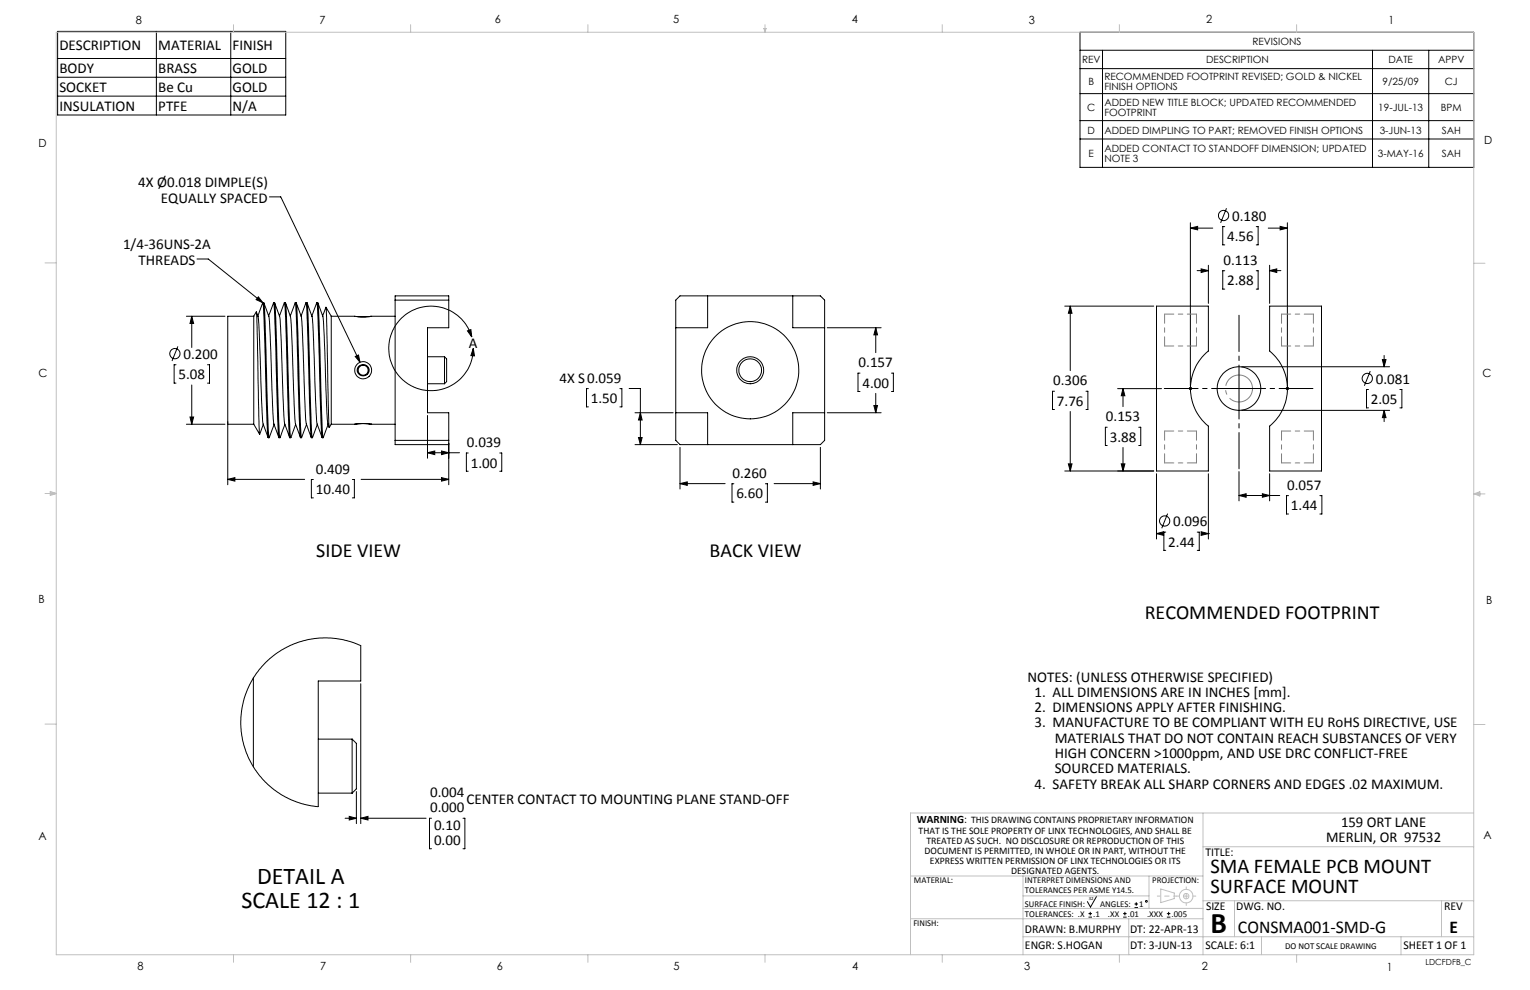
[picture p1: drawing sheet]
<svg xmlns="http://www.w3.org/2000/svg" width="432mm" height="279mm" viewBox="0 0 432 279" stroke-linecap="round" stroke-linejoin="round" font-family="sans-serif">
<g fill="none" stroke="#000" stroke-width=".28">
<path d="M16.3 8.9h64.3v23.6h-64.3zM16.3 16.5h64.3M44.1 8.9v23.6M65.1 8.9v23.6M304.8 9.1h111.1v38.1h-111.1zM304.8 14.2h111.1M304.8 19.4h111.1M311.1 14.2v33M387.3 14.2v33M403.2 14.2v33M16.3 21.8h64.3M16.3 27.1h64.3"/>
<path d="M304.8 26.4h111.1M304.8 34h111.1M304.8 39.2h111.1M76.1 55.6h3.1l22.4 46.6M346.1 58.8l-1.6 4.1M55.6 73.1h3.2l15.4 12.3M336 62.9v46M336 64.4h6.3M336 64.4l2-.5v1zM337.9 76.4h3.1M339 75.9l2 .5-2 .5zM341 74.9v10.7"/>
<path d="M345.7 64h-.6v5.1h.6M345.7 76.4h-.6v5.2h.6M354.5 76.4h.6v5.2h-.6M354.5 64h.6v5.1h-.6M357.9 64.4h5.4M358.3 74.9v10.7M358.3 76.4h3.2M358.3 76.4l2-.5v1zM361.3 63.9l2 .5-2 .5zM363.3 62.9v46M50.2 97.8l-1.7 4.1M52.6 89.3h10.9"/>
<path d="M54.1 89.3v8.8M54.1 89.3l.5 2h-1zM71.6 89.3v30.4M71.6 89.3h-7.3v30.4h7.3M72.3 88l-.7 1.3M72.4 88.1a13 13 0 0 1 .8 5.6l.9 25.2 1.6 4.6M72.4 88.1l.9 34.5M72.8 89.2l1.4-3.8 .3 4.3 .9 29.6 .1 3.4 .1 .7 .4 .1M72.9 83.8l1.3 1.6-1.9-.8zM74.2 85.4h.2l.1 .4 .2 1.9 .8 28.9 .5 6.9M74.5 85.5l1.4 3.8 .2 1.5 1.1 28.5 1.5 4.2M75.8 89.2l1.4-3.8 .4 7 .8 25.6 .3 5.5"/>
<path d="M77.2 85.4l.3 .1 .1 .8 .2 3.4 .9 29.6 .4 4.2M77.5 85.5l1.6 4.6 1.1 28.8 1.5 4.6M78.9 89.2l1.4-3.8 .3 4.3 .8 26.9 .4 6.9M80.3 85.4h.2l.1 .4 .2 1.9 .9 30.3 .4 5.5M80.6 85.5a18.5 18.5 0 0 1 1.7 9.5l.9 23.2 .2 1.5 1.4 3.8M81.9 89.2l1.4-3.8 .4 7 .8 25.6 .3 5.5M83.3 85.4l.3 .1 .2 1.4 .9 29.7 .4 6.9M83.6 85.5l1.5 4.1 1.2 28.6 .1 1.4 1.4 3.9M85 89.2l1.4-3.8 .3 5.5 .9 30.4 .2 1.9 .1 .3h.3M86.4 85.4l.3 .1 .2 3.1 .9 30.7 .4 4.2M86.7 85.5l1.5 4.6 1.2 28.8 1.5 4.6M88 89.2l1.4-3.8 .3 4.3 .9 29.6 .3 4.2h.3l1.4-3.7"/>
<path d="M89.4 85.4h.3l.1 .4 .1 1.9 .9 28.9 .4 6.9M89.7 85.5l1.4 3.8 .2 1.5 .9 24.5a13 13 0 0 0 .7 5.4M92 86.7l-.9 2.5M93.5 89.3l-1.5-2.6 .9 34M93.5 89.3v30.4M93.5 89.3l10.7 .1M104.6 89.3l-.4 .1M104.7 89.3h-4.1M111.5 89.3l-7.3 .1M111.5 84.7h15.1M131.9 93.4l1-.4 .2 2.1zM133.1 95.1a11.9 11.9 0 0 0-19.1-6 11.9 11.9 0 0 0 2.6 20 11.9 11.9 0 0 0 17-10.7"/>
<path d="M133.6 98.4l.3 2h-1zM190.7 84.7l1.2-1.2h39.6l1.2 1.2v39.6l-1.2 1.2h-39.6l-1.2-1.2zM199.7 83.5v9h-9M223.7 83.5v9h9M233.5 92.5h15.2M247.2 92.5v7M247.2 92.5l.4 2h-1zM300.5 86.4h25.1M302 86.4v18.2M302 86.4l.5 2h-1zM326.4 86.4h14.6v12.7a13.7 13.7 0 0 0 0 21.2v12.6h-14.6zM358.3 86.4h14.7v46.5h-14.7v-12.6a13.7 13.7 0 0 0 0-21.2z"/>
<path d="M49.7 102.9h-.6v5.2h.6M52.6 119.7h10.9M53.6 117.7h1l-.5 2zM54.1 108.7v11M58.6 102.9h.5v5.2h-.5M64.3 119v17.8M71.6 119.7l1.7 2.9M74.3 119.8l-1 2.8M77.4 119.8l-1.4 3.7M80.4 119.8l-1.3 3.7M83.4 119.8l-1.3 3.7M86.5 119.8l-1.4 3.7"/>
<path d="M89.5 119.8l-1.3 3.7M93.5 119.7h6.6M93.5 119.7l-.6 1M100.1 119.7l1.7-.1 3.1 .1M100.1 119.7l2.1-.2 2.7 .2M100.3 100.6l.9-.4 .4 2zM104.9 119.7h6.6M120.6 117.3v12M120.7 108.3h4.7M120.7 100.7h4.7M125.4 100.7v7.6M125.4 100.7l.6 .6v6.4l-.6 .6"/>
<path d="M166.1 109.7h-.6v5.1h.6M174.9 109.7h.6v5.1h-.6M177.6 109.6h3.1v15.9M179.2 116.5h10.8M180.7 116.5l.5 2h-1zM190.7 116.5h9v9M232.7 116.5h-9v9M233.5 116.5h15.2M242.7 105.3h-.6v5.2h.6M246.6 114.4h1l-.4 2.1zM247.2 111v5.5M251.6 105.3h.5v5.2h-.5"/>
<path d="M297.6 110.4h-.6v5.2h.6M302 116.1v16.8M306.5 110.4h.5v5.2h-.5M315.4 109.7h12.4M316.9 109.7v5.1M316.9 109.7l.6 2h-1.1zM350.4 103.5h41.8M350.4 115.8h41.8M386.2 109.9h-.5v5.2h.5M386.7 104.7l-1.6 4.2M390.1 101.5h1.1l-.6 2zM390.6 115.8l.6 2.1h-1.1z"/>
<path d="M390.6 100.3v3.2M390.6 115.8v3.2M395.1 109.9h.5v5.2h-.5M64.3 135.3h21.7M64.3 135.3l2-.5v1zM78.7 123.5h.3M81.8 123.5h.3M84.8 123.5h.3M88.4 135.3h-.5v5.2h.5M99.4 135.3h.6v5.2h-.6M101.9 135.3h24.7M111.5 124.3h15.1"/>
<path d="M120.6 127.8h9.1M120.6 127.8l2.1-.5v1zM124.6 134.8l2 .5-2 .5zM124.6 127.3l2 .5-2 .5zM126.6 125.5h-15.1v-42h15.1v9h-5.9v24h5.9v20.3M132.2 127.8h-.6v5.2h.6M141 127.8h.6v5.2h-.6M179.2 125.5h12M180.2 123.5h1l-.5 2zM191.9 126.3v11.7M191.9 136.5h12.7M191.9 136.5l2.1-.5v1z"/>
<path d="M207.1 136.5h-.5v5.2h.5M216 136.5h.6v5.2h-.6M218.5 136.5h13M229.5 136l2 .5-2 .5zM231.5 126.3v11.7M301.5 130.9h1l-.5 2zM312.5 120.6h-.5v5.1h.5M316.4 130.9h1.1l-.6 2zM316.9 126.3v6.6M321.4 120.6h.5v5.1h-.5M325.6 132.9h-25.1M326.4 133.7v18.4"/>
<path d="M341 133.7v18.4M349.7 139.8h11.5M349.7 133.1v8.3M349.7 139.8l2-.5v1zM356.3 139.3l2 .5-2 .5zM358.3 133.7v7.7M363.6 139.9h-.5v5.2h.5M372.5 139.9h.6v5.2h-.6M326.4 150.6l2-.5v1zM326.4 150.6h.1M329 150.2h-.5v5.1h.5M329.5 145l-1.6 4.1"/>
<path d="M337.9 150.2h.6v5.1h-.6M339 150.1l2 .5-2 .5zM341 150.6h.1M71.5 191.3v25.1M74.9 187l2.8-2.4 2.6-1.6 3.7-1.7 3.3-.9 4-.4 3.7 .2 3.6 .8 3.2 1.2v10h-12v35.4l-3.3-.4-2.9-.9-3.1-1.4-3.1-2-2.5-2.2-1.6-1.8-2.1-3.1-1.7-3.3-1-3.3-.4-3-.1-3.7 .4-3.4 .9-3.2 1.5-3.4 2.3-3.4zM101.8 193v39.4M89.8 208.6h9.6M99.4 208.6v15.2M99.4 208.6l1.2 1.2v12.8l-1.2 1.2M89.8 223.8h9.6M97.4 230.9h3.2M98.6 230.4l2 .5-2 .5z"/>
<path d="M100.6 223.4v9M101.8 230.9h18.5M101.8 230.9l2.1-.5v1zM121.8 230.9h-.6v8.6h.6M130.7 230.9h.5v8.6h-.5M307.2 258.8h1M307.2 257.8h1M307.7 257.4v.9M309.5 252.9l-1.7 3.1-.9-1.5M317 258.8h1M317 257.8h1M317.5 257.4v.9"/>
<path d="M320.2 256.1h1M320.2 255.1h1M320.7 254.6v1M329.3 258.8h1M329.3 257.8h1M329.8 257.4v.9"/>
<circle cx="345.3" cy="60.8" r="1.45"/>
<circle cx="49.4" cy="99.8" r="1.45"/>
<circle cx="102.5" cy="104.5" r="1.67"/>
<circle cx="102.5" cy="104.5" r="2.42"/>
<circle cx="102.5" cy="104.5" r="1.41"/>
<circle cx="211.7" cy="104.5" r="13.7"/>
<circle cx="211.7" cy="104.5" r="3.2"/>
<circle cx="211.7" cy="104.5" r="3.8"/>
<circle cx="349.7" cy="109.7" r="6.1"/>
<circle cx="385.9" cy="106.8" r="1.44"/>
<circle cx="328.7" cy="147" r="1.44"/>
<circle cx="323.5" cy="254.4" r=".25"/>
</g>
<path d="M335.6 109.3l.7 .7M335.6 110l.7-.7M336 110.1v-1M336.5 109.6h-1M363 109.3l.7 .7M363 110l.7-.7M363.3 110.1v-1M363.8 109.6h-1" fill="none" stroke="#000" stroke-width=".28" stroke-dasharray="6.3 1.3 1.3 1.3 1.3 1.3" stroke-linecap="butt"/>
<g fill="none" stroke="#c0c0c0" stroke-width=".28">
<path d="M15.9 9.1h400v260.4h-400zM65.9 6.9v2.2M115.9 6.9v2.2M165.9 6.9v2.2M215.6 8h.6l-.3 1.1zM215.7 8l.2 1.1M215.9 6.9v2.2M216 8l-.1 1.1M265.9 6.9v2.2M315.9 6.9v2.2M365.9 6.9v2.2M12.7 74.2h3.2"/>
<path d="M415.9 74.3h3.2M12.7 139.3h3.2M14.2 139.1l1.7 .2M14.2 138.7l1.7 .6-1.7 .5zM15.9 139.3l-1.7 .3M415.9 139.4h3.2M415.9 139.4l1.8-.6v1.2zM415.9 139.4l1.8 .3M417.7 139.2l-1.8 .2M12.7 204.4h3.2M415.9 204.5h3.2M339.5 229.4v40.1"/>
<path d="M339.5 239h76.4M415.7 229.4h-158.7v40.1M257 259.3h82.5M257 247.2h82.5M288.7 247.2v22.3M288.7 256.4h50.8M288.7 252.8h35.6M318.6 259.3v10.2M324.3 247.2v9.2M327.6 250.9l3.8 1.1v1.6l-3.8 1.1zM339.5 254.2h76.4M348.4 254.2v10.2"/>
<path d="M406.8 254.2v10.2M65.9 269.5v2.1M115.9 269.5v2.1M165.9 269.5v2.1M215.9 269.5v2.1M265.9 269.5v2.1M288.7 264.4h127.2M315.9 269.5v2.1M356 264.4v5.1M365.9 269.5v2.1M395.4 264.4v5.1"/>
<circle cx="334.8" cy="252.9" r=".76"/>
<circle cx="334.8" cy="252.9" r="1.91"/>
</g>
<path d="M353.3 108.5a3.8 3.8 0 0 0-6.3-1.5 3.8 3.8 0 0 0 1.6 6.3 3.8 3.8 0 0 0 4.8-4.5l-.1-.3" fill="none" stroke="#808080" stroke-width=".28" stroke-dasharray="15.2 1.3 1.3 1.3" stroke-dashoffset="5.2" stroke-linecap="butt"/>
<path d="M328.6 109.6h41.9" fill="none" stroke="#000" stroke-width=".28" stroke-dasharray="15.2 1.3 1.3 1.3" stroke-dashoffset="5.7"/>
<path d="M349.7 89v43.3" fill="none" stroke="#000" stroke-width=".28" stroke-dasharray="15.2 1.3 1.3 1.3" stroke-dashoffset="5"/>
<path d="M326.6 252.9h5.4M332 252.9h5.5" fill="none" stroke="#c0c0c0" stroke-width=".28" stroke-dasharray="15.2 1.3 1.3 1.3" stroke-dashoffset="14.4"/>
<path d="M334.8 255.5v-5.2" fill="none" stroke="#c0c0c0" stroke-width=".28" stroke-dasharray="15.2 1.3 1.3 1.3" stroke-dashoffset="14.5"/>
<g fill="none" stroke="#808080" stroke-width=".28" stroke-dasharray="15.2 1.3 1.3 1.3" stroke-dashoffset="12.6">
<path d="M328.7 88.6h9M328.7 88.6v9M328.7 97.6h9M337.7 88.6v9M361.7 88.6h9M361.7 88.6v9M361.7 97.6h9M370.7 88.6v9M328.7 121.6h9M328.7 121.6v9M328.7 130.6h9M337.7 121.6v9"/>
<path d="M361.7 121.6h9M361.7 121.6v9M361.7 130.6h9M370.7 121.6v9"/>
</g>
<g fill="#000">
<path d="M131.9 93.4l1-.4 .2 2.1zM133.6 98.4l.3 2h-1zM72.9 83.8l1.3 1.6-1.9-.8zM100.3 100.6l.9-.4 .4 2z"/>
<path d="M316.9 109.7l.6 2h-1.1zM316.4 130.9h1.1l-.6 2zM349.7 139.8l2-.5v1zM356.3 139.3l2 .5-2 .5zM336 64.4l2-.5v1zM361.3 63.9l2 .5-2 .5z"/>
<path d="M191.9 136.5l2.1-.5v1zM229.5 136l2 .5-2 .5zM180.7 116.5l.5 2h-1zM180.2 123.5h1l-.5 2zM247.2 92.5l.4 2h-1zM246.6 114.4h1l-.4 2.1zM124.6 134.8l2 .5-2 .5zM64.3 135.3l2-.5v1zM124.6 127.3l2 .5-2 .5zM120.6 127.8l2.1-.5v1zM54.1 89.3l.5 2h-1zM53.6 117.7h1l-.5 2zM302 86.4l.5 2h-1zM301.5 130.9h1l-.5 2zM390.1 101.5h1.1l-.6 2zM390.6 115.8l.6 2.1h-1.1zM326.4 150.6l2-.5v1zM339 150.1l2 .5-2 .5zM339 75.9l2 .5-2 .5zM358.3 76.4l2-.5v1zM98.6 230.4l2 .5-2 .5zM101.8 230.9l2.1-.5v1z"/>
</g>
<text font-size="8.5" x="341.6" y="263.2">B</text>
<g font-size="6.8">
<text x="72.6" y="249.4">DETAIL A</text>
<text x="68.1" y="256.3">SCALE 12 : 1</text>
</g>
<g font-size="5.9">
<text x="341.6" y="246.5">SMA FEMALE PCB MOUNT</text>
<text x="341.6" y="252.1">SURFACE MOUNT</text>
</g>
<g font-size="5.6">
<text x="89.2" y="157.2">SIDE VIEW</text>
<text x="200.3" y="157.2">BACK VIEW</text>
<text x="323.1" y="174.6">RECOMMENDED FOOTPRINT</text>
</g>
<g font-size="5.1">
<text x="349.4" y="263.2">CONSMA001-SMD-G</text>
<text x="409" y="263.2">E</text>
</g>
<g font-size="4.2">
<text x="16.8" y="14.2">DESCRIPTION</text>
<text x="44.7" y="14.2">MATERIAL</text>
<text x="65.6" y="14.2">FINISH</text>
<text x="16.8" y="20.7">BODY</text>
<text x="44.7" y="20.7">BRASS</text>
<text x="65.6" y="20.7">GOLD</text>
<text x="16.8" y="26">SOCKET</text>
<text x="44.7" y="26">Be Cu</text>
<text x="65.6" y="26">GOLD</text>
<text x="16.8" y="31.3">INSULATION</text>
<text x="44.7" y="31.3">PTFE</text>
<text x="65.6" y="31.3">N/A</text>
<text x="39" y="52.9">4X Ø0.018 DIMPLE(S)</text>
<text x="45.4" y="57.2">EQUALLY SPACED</text>
<text x="347.7" y="62.3">0.180</text>
<text x="34.7" y="70.4">1/4-36UNS-2A</text>
<text x="346.3" y="68.1">4.56</text>
<text x="39.1" y="74.7">THREADS</text>
<text x="345.3" y="74.8">0.113</text>
<text x="346.3" y="80.5">2.88</text>
<text x="51.8" y="101.3">0.200</text>
<text x="132.3" y="98.3">A</text>
<text x="50.4" y="107">5.08</text>
<text x="157.9" y="108">4X S0.059</text>
<text x="242.3" y="103.7">0.157</text>
<text x="166.8" y="113.8">1.50</text>
<text x="243.4" y="109.4">4.00</text>
<text x="297.2" y="108.8">0.306</text>
<text x="388.3" y="108.3">0.081</text>
<text x="298.3" y="114.5">7.76</text>
<text x="312.1" y="118.9">0.153</text>
<text x="386.9" y="114">2.05</text>
<text x="313.2" y="124.7">3.88</text>
<text x="131.8" y="126.2">0.039</text>
<text x="132.9" y="131.9">1.00</text>
<text x="89.1" y="133.7">0.409</text>
<text x="206.8" y="134.9">0.260</text>
<text x="89.1" y="139.4">10.40</text>
<text x="207.8" y="140.6">6.60</text>
<text x="363.3" y="138.3">0.057</text>
<text x="364.3" y="144">1.44</text>
<text x="331.1" y="148.5">0.096</text>
<text x="329.7" y="154.3">2.44</text>
<text x="290" y="192.4">NOTES: (UNLESS OTHERWISE SPECIFIED)</text>
<text x="291.9" y="196.7">1. ALL DIMENSIONS ARE IN INCHES [mm].</text>
<text x="291.9" y="201">2. DIMENSIONS APPLY AFTER FINISHING.</text>
<text x="291.9" y="205.3">3. MANUFACTURE TO BE COMPLIANT WITH EU RoHS DIRECTIVE, USE</text>
<text x="297.7" y="209.6">MATERIALS THAT DO NOT CONTAIN REACH SUBSTANCES OF VERY</text>
<text x="297.7" y="213.9">HIGH CONCERN &gt;1000ppm, AND USE DRC CONFLICT-FREE</text>
<text x="297.7" y="218.2">SOURCED MATERIALS.</text>
<text x="121.4" y="225">0.004</text>
<text x="131.6" y="227">CENTER CONTACT TO MOUNTING PLANE STAND-OFF</text>
<text x="291.9" y="222.6">4. SAFETY BREAK ALL SHARP CORNERS AND EDGES .02 MAXIMUM.</text>
<text x="121.4" y="229.3">0.000</text>
<text x="378.5" y="233.4">159 ORT LANE</text>
<text x="122.5" y="234.2">0.10</text>
<text x="122.5" y="238.5">0.00</text>
<text x="374.3" y="237.6">MERLIN, OR 97532</text>
</g>
<g font-size="3.4">
<text x="340.2" y="241.5">TITLE:</text>
<text x="340.4" y="256.7">SIZE</text>
<text x="348.9" y="256.7">DWG. NO.</text>
<text x="407.6" y="256.7">REV</text>
<text x="289.3" y="263.2">DRAWN: B.MURPHY</text>
<text x="318.9" y="263.2">DT: 22-APR-13</text>
<text x="289.3" y="267.8">ENGR: S.HOGAN</text>
<text x="319" y="267.8">DT: 3-JUN-13</text>
<text x="340.2" y="267.8">SCALE: 6:1</text>
<text x="396.1" y="267.8">SHEET 1 OF 1</text>
</g>
<g font-size="3.2">
<text x="38.3" y="6.7">8</text>
<text x="90.2" y="6.7">7</text>
<text x="139.7" y="6.5">6</text>
<text x="190" y="6.5">5</text>
<text x="240.4" y="6.5">4</text>
<text x="290.4" y="6.7">3</text>
<text x="340.4" y="6.5">2</text>
<text x="391.9" y="6.7">1</text>
<text x="10.9" y="41.6">D</text>
<text x="418.9" y="40.7">D</text>
<text x="10.9" y="106.3">C</text>
<text x="418.4" y="106.4">C</text>
<text x="10.8" y="170.2">B</text>
<text x="419.4" y="170.6">B</text>
<text x="258.7" y="232.3">WARNING:</text>
<text x="10.8" y="237.2">A</text>
<text x="418.6" y="236.8">A</text>
<text x="38.8" y="273.8">8</text>
<text x="90.4" y="273.8">7</text>
<text x="140.2" y="273.8">6</text>
<text x="190.1" y="273.9">5</text>
<text x="240.5" y="273.8">4</text>
<text x="289" y="273.9">3</text>
<text x="339.1" y="273.8">2</text>
<text x="391.4" y="274.1">1</text>
</g>
<g font-size="2.8">
<text x="305.4" y="17.8">REV</text>
<text x="340.4" y="17.8">DESCRIPTION</text>
<text x="353.5" y="12.7">REVISIONS</text>
<text x="391.9" y="17.8">DATE</text>
<text x="405.9" y="17.8">APPV</text>
<text x="307.2" y="23.9">B</text>
<text x="311.7" y="22.5">RECOMMENDED FOOTPRINT REVISED; GOLD &amp; NICKEL</text>
<text x="390.2" y="23.9">9/25/09</text>
<text x="407.8" y="23.9">CJ</text>
<text x="311.7" y="29.9">ADDED NEW TITLE BLOCK; UPDATED RECOMMENDED</text>
<text x="311.7" y="25.3">FINISH OPTIONS</text>
<text x="306.9" y="31.3">C</text>
<text x="311.7" y="32.7">FOOTPRINT</text>
<text x="389" y="31.3">19-JUL-13</text>
<text x="406.7" y="31.3">BPM</text>
<text x="307" y="37.7">D</text>
<text x="311.7" y="37.7">ADDED DIMPLING TO PART; REMOVED FINISH OPTIONS</text>
<text x="389.4" y="37.7">3-JUN-13</text>
<text x="406.9" y="37.7">SAH</text>
<text x="307.2" y="44.3">E</text>
<text x="311.7" y="42.9">ADDED CONTACT TO STANDOFF DIMENSION; UPDATED</text>
<text x="311.7" y="45.7">NOTE 3</text>
<text x="388.9" y="44.3">3-MAY-16</text>
<text x="406.9" y="44.3">SAH</text>
<text x="274.1" y="232.3">THIS DRAWING CONTAINS PROPRIETARY INFORMATION</text>
<text x="259.2" y="235.3">THAT IS THE SOLE PROPERTY OF LINX TECHNOLOGIES, AND SHALL BE</text>
<text x="261.4" y="238.1">TREATED AS SUCH. NO DISCLOSURE OR REPRODUCTION OF THIS</text>
<text x="260.9" y="240.9">DOCUMENT IS PERMITTED, IN WHOLE OR IN PART, WITHOUT THE</text>
<text x="262.5" y="243.7">EXPRESS WRITTEN PERMISSION OF LINX TECHNOLOGIES OR ITS</text>
<text x="285.4" y="246.6">DESIGNATED AGENTS.</text>
</g>
<g font-size="2.5">
<text x="257.9" y="249.2">MATERIAL:</text>
<text x="289.3" y="249.2">INTERPRET DIMENSIONS AND</text>
<text x="325.2" y="249.2">PROJECTION:</text>
<text x="289.3" y="252.1">TOLERANCES PER ASME Y14.5.</text>
<text x="289.3" y="256">SURFACE FINISH:</text>
<text x="310.5" y="256">ANGLES:</text>
<text x="321.5" y="256">1</text>
<text x="257.8" y="261.5">FINISH:</text>
<text x="289.3" y="258.8">TOLERANCES: .X</text>
<text x="308.6" y="258.8">.1</text>
<text x="312.7" y="258.8">.XX</text>
<text x="318.3" y="258.8">.01</text>
<text x="323.7" y="258.8">.XXX</text>
<text x="330.7" y="258.8">.005</text>
<text x="362.7" y="267.8">DO NOT SCALE DRAWING</text>
</g>
<text font-size="2.4" x="402.3" y="272.4">LDCFDFB_C</text>
<text font-size="1.4" x="307.3" y="254.1">32</text>
</svg>
